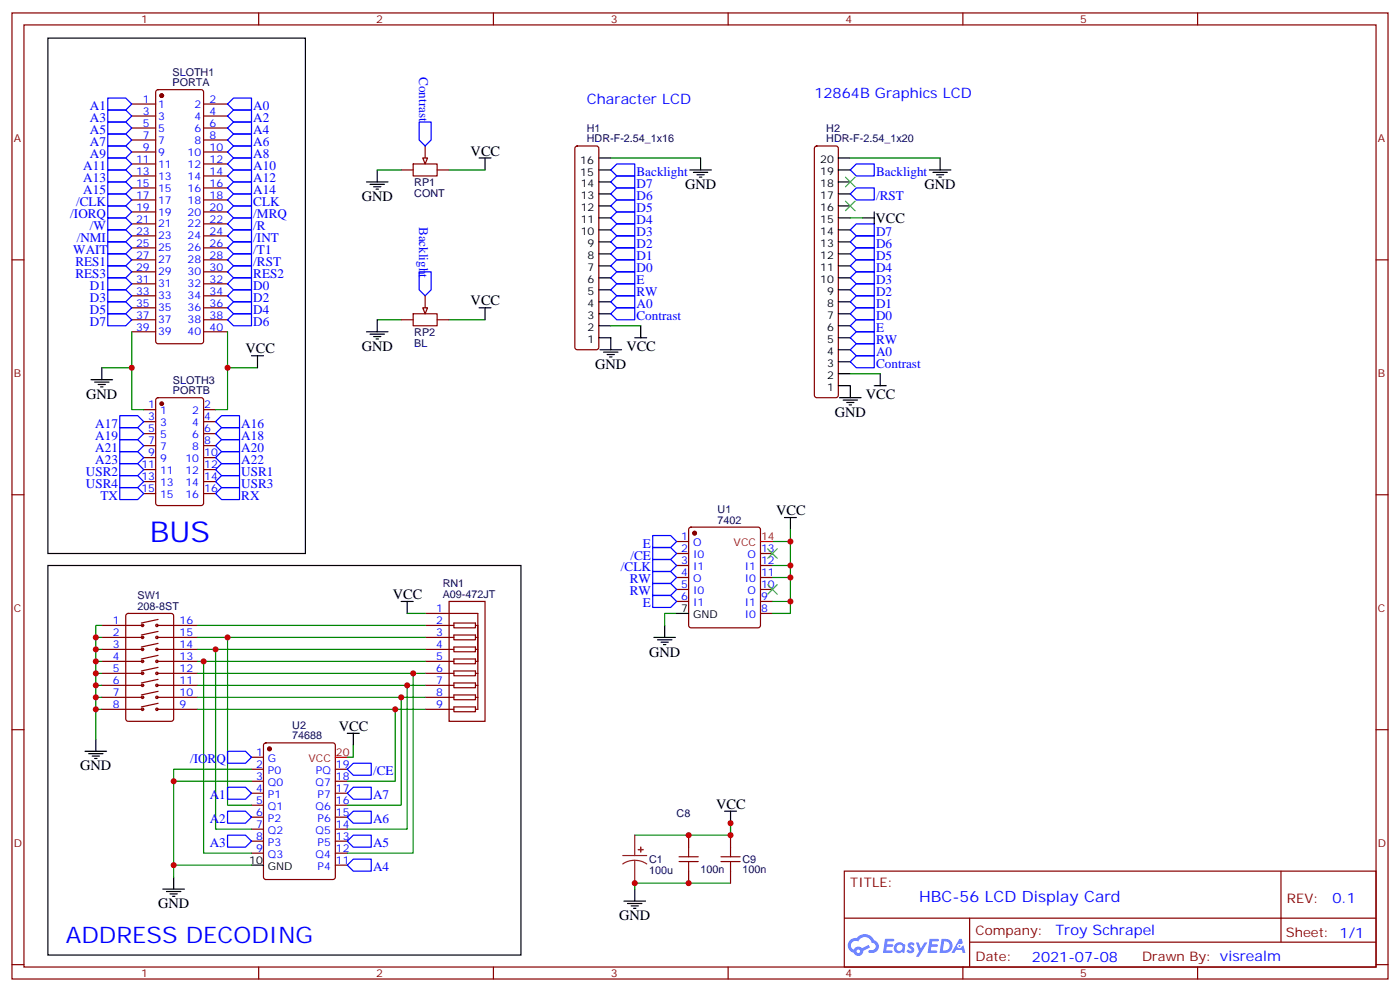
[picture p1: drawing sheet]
<svg xmlns="http://www.w3.org/2000/svg" width="412mm" height="292mm" viewBox="0 0 412 292" stroke-linecap="round" stroke-linejoin="round" font-family="sans-serif">
<g fill="none" stroke="#870000" stroke-width=".35">
<path d="M3.5 3.8h405.4v284.3h-405.4zM7.1 7.3h398.2v277.3h-398.2zM76.2 3.8v3.5M145.3 3.8v3.5M214.5 3.8v3.5M283.6 3.8v3.5M352.8 3.8v3.5M3.5 76.5h3.6M405.3 76.5h3.6M3.5 145.6h3.6M405.3 145.6h3.6M3.5 214.8h3.6"/>
<path d="M405.3 214.8h3.6M248.7 256.4h156.6v28.2h-156.6zM377.3 256.4v20.9M248.7 270.2h156.5M285.6 277.3h119.6M285.6 270.2v14.2M3.5 283.9h3.6M76.2 284.6v3.5M145.3 284.6v3.5M214.5 284.6v3.5M283.6 284.6v3.5M352.8 284.6v3.5"/>
<path d="M405.3 283.9h3.6"/>
</g>
<g fill="#5487ff">
<path d="M267.7 277.6a1.22 1.22 0 0 1 1.7 .2l-.4 .6a.47 .47 0 0 0-.3-.4 .47 .47 0 0 0-.5 .2l.1 .2a1.14 1.14 0 0 1 .8 1.8 1.14 1.14 0 0 1-1.9 0l-.2-.2 .5-.6 .7 .5a.29 .29 0 0 0 .3-.3 .29 .29 0 0 0-.2-.3 1.04 1.04 0 0 1-.6-1.7z"/>
<path d="M260.7 276.3h2.4l.3 .2-.2 .5-1.8 .1-.1 .8h1.5l.3 .4-.3 .4h-1.6l-.2 1.1h1.7l.2 .3-.2 .3-2.6 .1z"/>
<path d="M273.8 276.3h2.4l.3 .2-.1 .5-1.8 .1-.2 .8h1.6l.3 .4-.4 .4h-1.6l-.1 1.1h1.7l.2 .3-.2 .3-2.6 .1z"/>
<path d="M282.6 276.3h.7l.3 1.3-.6 .3a.69 .69 0 0 0-1 .3 .69 .69 0 0 0 .4 .9 .69 .69 0 0 0 .9-.6l.5-.2 .6 2.2h-.8l-.2-.9h-1.8l-.5 .9h-.8z"/>
<path d="M269.8 277.4h.8l.6 1.8 1.1-1.8h.9l-2.6 4.2h-.8l.9-1.5z"/>
<path d="M277.4 276.3l-.6 4.2h1.3a2.11 2.11 0 0 0 2.5-2.1 2.11 2.11 0 0 0-2.5-2.1zM278.1 277.1a1.39 1.39 0 0 1 1.7 1.4 1.39 1.39 0 0 1-1.8 1.3h-.3z"/>
<path d="M263.7 277.9a1.54 1.54 0 0 0-.1 2.2 1.54 1.54 0 0 0 2.2 .1l.6 .3 .3-2.3-.2-.3h-.4a1.49 1.49 0 0 0-2.4 0zM264 278.9a.94 .94 0 0 1 1.8 0 .94 .94 0 0 1-1.8 0z"/>
<path d="M250.4 276.7a2.18 2.18 0 0 0 1.1 3.7 1.44 1.44 0 0 0 1.6 .9 1.44 1.44 0 0 0 1.2-1.4l2-1.1-.5-.7-1.9 1a1.47 1.47 0 0 0-2.4 .4 1.39 1.39 0 0 1-.7-1.9 1.39 1.39 0 0 1 2-.5 2.12 2.12 0 0 1 2.2-1.3 2.12 2.12 0 0 1 1.9 1.7 1.14 1.14 0 0 1 1.1 1.4 1.14 1.14 0 0 1-1.7 .7 .43 .43 0 0 0-.5 .4 .43 .43 0 0 0 .4 .5 1.98 1.98 0 0 0 2.5-1.2 1.98 1.98 0 0 0-1.2-2.6 3.1 3.1 0 0 0-5.3-.6l-.9 .1zM252.3 280a.55 .55 0 0 1 1.1 0 .55 .55 0 0 1-1.1 0z"/>
<circle cx="282.6" cy="278.4" r=".26"/>
</g>
<g fill="none" stroke="#000" stroke-width=".35">
<path d="M14.1 11.2h75.9v151.7h-75.9zM176.4 57.1h3.5M176.4 53.6h3.5M176.4 50h3.5M176.4 46.5h3.5M246.9 57.1h3.6M246.9 53.6h3.6M246.9 50h3.6M246.9 46.5h3.6M176.4 78.2h3.5M176.4 74.7h3.5M176.4 71.2h3.5"/>
<path d="M176.4 67.7h3.5M176.4 64.1h3.5M176.4 60.6h3.5M246.9 78.2h3.6M246.9 74.7h3.6M246.9 71.2h3.6M246.9 67.7h3.6M246.9 64.1h3.6M246.9 60.6h3.6M176.4 99.4h3.5v3.5M176.4 95.9h3.5M176.4 92.4h3.5"/>
<path d="M176.4 88.8h3.5M176.4 85.3h3.5M176.4 81.8h3.5M187 99.4h3.5M188.7 95.9v3.5M246.9 99.4h3.6M246.9 95.9h3.6M246.9 92.4h3.6M246.9 88.8h3.6M246.9 85.3h3.6M246.9 81.8h3.6M26.8 111.8h6.4"/>
<path d="M27.9 112.5h4.2M28.9 113.2h2.1M29.6 113.9h.7M30 108.2v3.6M74.1 104.7h3.5M75.8 104.7v3.5M176.7 102.9h6.4M177.8 103.6h4.2M178.9 104.4h2.1M179.6 105.1h.7M246.9 113.5h3.6v3.6M246.9 110h3.6"/>
<path d="M246.9 106.5h3.6M246.9 102.9h3.6M247.3 117.1h6.3M248.4 117.8h4.2M249.4 118.5h2.1M250.1 119.2h.7M257.5 113.5h3.6M259.3 110v3.5M231.1 152.3h3.5M232.8 152.3v3.6M118.2 177h3.5M119.9 177v3.6"/>
<path d="M192.6 187.6h6.4M193.7 188.3h4.2M194.7 189h2.1M195.4 189.7h.7M195.8 184.1v3.5M199.3 180.6h3.5M28.2 217.6v3.5M102.3 215.8h3.5M104.1 215.8v3.6M25 221.1h6.4M26.1 221.8h4.2M27.2 222.5h2.1"/>
<path d="M27.9 223.2h.7M51.2 258.2v3.5M74.1 254.6h3.5M48 261.7h6.3M49 262.4h4.3M50.1 263.1h2.1M50.8 263.8h.7"/>
</g>
<g fill="#870000" stroke="#870000" stroke-width=".35">
<circle cx="47.6" cy="28.2" r=".53"/>
<circle cx="47.6" cy="118.8" r=".53"/>
<circle cx="79.4" cy="220.4" r=".53"/>
<circle cx="204.6" cy="156.9" r=".53"/>
</g>
<g fill="none" stroke="#870000" stroke-width=".35">
<path d="M38.8 30.6h7.1M38.8 34.1h7.1M38.8 37.7h7.1M46.1 26.6l.5-.2h12.7l.5 .2 .2 .5v73.4l-.3 .5-.4 .2h-12.7l-.5-.3-.2-.4v-73.4zM60 30.6h7M60 34.1h7M60 37.7h7M38.8 41.2h7.1M38.8 44.7h7.1M38.8 48.3h7.1M38.8 51.8h7.1M38.8 55.3h7.1"/>
<path d="M38.8 58.8h7.1M60 41.2h7M60 44.7h7M60 48.3h7M60 51.8h7M60 55.3h7M60 58.8h7M118.2 50h3.5M121.7 48.3h7.1v3.5h-7.1zM125.2 43v3.5M128.8 50h3.5M169.6 43.2l.4-.2h5.7l.5 .2 .2 .5v58.5l-.2 .5-.5 .2h-5.7l-.5-.2-.2-.5v-58.5z"/>
<path d="M240.1 43.2l.5-.2h5.6l.5 .2 .2 .5v72.6l-.2 .5-.5 .3h-5.6l-.5-.3-.2-.5v-72.6zM38.8 62.4h7.1M38.8 65.9h7.1M38.8 69.4h7.1M38.8 73h7.1M38.8 76.5h7.1M60 62.4h7M60 65.9h7M60 69.4h7M60 73h7M60 76.5h7M38.8 80h7.1"/>
<path d="M38.8 83.5h7.1M38.8 87.1h7.1M38.8 90.6h7.1M38.8 94.1h7.1M38.8 97.6h7.1M60 80h7M60 83.5h7M60 87.1h7M60 90.6h7M60 94.1h7M60 97.6h7M46.1 117.3l.5-.2h12.7l.6 .4 .1 30.6-.5 .6-12.9 .1-.7-.5v-30.5z"/>
<path d="M42.3 120.6h3.6M42.3 124.1h3.6M42.3 127.6h3.6M42.3 138.2h3.6M42.3 131.2h3.6M42.3 134.7h3.6M60 120.6h3.5M60 124.1h3.5M60 127.6h3.5M60 138.2h3.5M60 131.2h3.5M60 134.7h3.5"/>
<path d="M42.3 145.3h3.6M42.3 141.7h3.6M60 145.3h3.5M60 141.7h3.5M199.3 159.4h3.5M203.1 155.4l.5-.2h19.7l.5 .2 .2 .5v28.2l-.2 .5-.5 .2h-19.7l-.5-.2-.3-.5v-28.2zM132.3 177h10.6v35.3h-10.6zM199.3 162.9h3.5M199.3 166.4h3.5M199.3 170h3.5M199.3 173.5h3.5M199.3 177h3.5"/>
<path d="M224 162.9h3.5M224 166.4h3.5M224 170h3.5M224 173.5h3.5M224 177h3.5M30 198.2h12M30 184.1h12M30 187.6h12M30 191.1h12M30 194.7h12M37.3 180.8l.4-.2h12.7l.7 .4 .1 30.6-.5 .6-13 .1-.6-.5-.1-30.5zM46.2 198.2h12"/>
<path d="M46.2 184.1h12M46.2 187.6h12M46.2 191.1h12M46.2 194.7h12M46.6 200l-5 1M46.6 196.4l-5 1.1M46.6 182.3l-5 1.1M46.6 185.8l-5 1.1M46.6 189.4l-5 1M46.6 192.9l-5 1.1M125.2 198.2h8.5M125.2 180.6h15.6v28.2h-.7"/>
<path d="M125.2 184.1h8.5M125.2 187.6h8.5M125.2 191.1h8.5M125.2 194.7h8.5M133.7 183.4h6.4v1.4h-6.4zM133.7 186.9h6.4v1.4h-6.4zM133.7 190.4h6.4v1.4h-6.4zM133.7 194h6.4v1.4h-6.4zM133.7 197.5h6.4v1.4h-6.4zM140.1 198.2h.7M140.1 184.1h.7M140.1 187.6h.7"/>
<path d="M140.1 191.1h.7M140.1 194.7h.7M224 180.6h3.5M30 201.7h12M30 205.2h12M30 208.8h12M46.2 201.7h12M46.2 205.2h12M46.2 208.8h12M46.6 207l-5 1.1M46.6 203.5l-5 1M77.8 218.9l.5-.2h19.8l.6 .4 .1 39.1-.5 .6-20 .1-.6-.5-.1-39z"/>
<path d="M125.2 201.7h8.5M125.2 205.2h8.5M125.2 208.8h8.5M133.7 201h6.4v1.4h-6.4zM133.7 204.5h6.4v1.5h-6.4zM133.7 208.1h6.4v1.4h-6.4zM140.1 201.7h.7M140.1 205.2h.7M74.1 222.9h3.5M74.1 226.4h3.5M74.1 229.9h3.5M74.1 233.5h3.5"/>
<path d="M74.1 237h3.5M98.8 226.4h3.5M98.8 229.9h3.5M98.8 233.5h3.5M98.8 237h3.5M74.1 240.5h3.5M74.1 244.1h3.5M74.1 247.6h3.5M74.1 251.1h3.5M98.8 240.5h3.5M98.8 244.1h3.5M98.8 247.6h3.5"/>
<path d="M98.8 251.1h3.5M98.8 254.6h3.5"/>
<circle cx="42" cy="187.6" r=".35"/>
<circle cx="42" cy="191.1" r=".35"/>
<circle cx="42" cy="198.2" r=".35"/>
<circle cx="42" cy="194.7" r=".35"/>
<circle cx="42" cy="184.1" r=".35"/>
<circle cx="46.2" cy="187.6" r=".35"/>
<circle cx="46.2" cy="191.1" r=".35"/>
<circle cx="46.2" cy="198.2" r=".35"/>
<circle cx="46.2" cy="194.7" r=".35"/>
<circle cx="46.2" cy="184.1" r=".35"/>
<circle cx="42" cy="208.8" r=".35"/>
<circle cx="42" cy="201.7" r=".35"/>
<circle cx="42" cy="205.2" r=".35"/>
<circle cx="46.2" cy="205.2" r=".35"/>
<circle cx="46.2" cy="208.8" r=".35"/>
<circle cx="46.2" cy="201.7" r=".35"/>
</g>
<g fill="none" stroke="#00f" stroke-width=".35">
<path d="M31.7 28.9h5.3l1.8 1.7-1.8 1.8h-5.3zM31.7 32.4h5.3l1.8 1.7-1.8 1.8h-5.3zM31.7 35.9h5.3l1.8 1.8-1.8 1.7h-5.3zM31.7 39.4h5.3l1.8 1.8-1.8 1.8h-5.3zM67 30.6l1.8-1.7h5.3v3.5h-5.3zM67 34.1l1.8-1.7h5.3v3.5h-5.3zM68.8 35.9h5.3v3.5h-5.3l-1.8-1.7zM68.8 39.4h5.3v3.6h-5.3l-1.8-1.8zM31.7 43h5.3l1.8 1.7-1.8 1.8h-5.3zM31.7 46.5h5.3l1.8 1.8-1.8 1.7h-5.3zM31.7 50h5.3l1.8 1.8-1.8 1.8h-5.3zM31.7 53.6h5.3l1.8 1.7-1.8 1.8h-5.3z"/>
<path d="M31.7 57.1h5.3l1.8 1.7-1.8 1.8h-5.3zM68.8 43h5.3v3.5h-5.3l-1.8-1.8zM68.8 46.5h5.3v3.5h-5.3l-1.8-1.7zM68.8 50h5.3v3.6h-5.3l-1.8-1.8zM68.8 53.6h5.3v3.5h-5.3l-1.8-1.8zM68.8 57.1h5.3v3.5h-5.3l-1.8-1.8zM31.7 60.6h5.3l1.8 1.8-1.8 1.7h-5.3zM31.7 64.1h5.3l1.8 1.8-1.8 1.8h-5.3zM31.7 67.7h5.3l1.8 1.7-1.8 1.8h-5.3zM31.7 71.2h5.3l1.8 1.8-1.8 1.7h-5.3zM31.7 74.7h5.3l1.8 1.8-1.8 1.7h-5.3zM31.7 78.2h5.3l1.8 1.8-1.8 1.8h-5.3z"/>
<path d="M68.8 60.6h5.3v3.5h-5.3l-1.8-1.7zM68.8 64.1h5.3v3.6h-5.3l-1.8-1.8zM68.8 67.7h5.3v3.5h-5.3l-1.8-1.8zM68.8 71.2h5.3v3.5h-5.3l-1.8-1.7zM68.8 74.7h5.3v3.5h-5.3l-1.8-1.7zM68.8 78.2h5.3v3.6h-5.3l-1.8-1.8zM31.7 81.8h5.3l1.8 1.7-1.8 1.8h-5.3zM31.7 85.3h5.3l1.8 1.8-1.8 1.7h-5.3zM31.7 88.8h5.3l1.8 1.8-1.8 1.8h-5.3zM31.7 92.4h5.3l1.8 1.7-1.8 1.8h-5.3zM68.8 81.8h5.3v3.5h-5.3l-1.8-1.8zM68.8 85.3h5.3v3.5h-5.3l-1.8-1.7z"/>
<path d="M68.8 88.8h5.3v3.6h-5.3l-1.8-1.8zM68.8 92.4h5.3v3.5h-5.3l-1.8-1.8zM35.3 122.3h5.3l1.7 1.8-1.7 1.8h-5.3zM35.3 125.9h5.3l1.7 1.7-1.7 1.8h-5.3zM35.3 129.4h5.3l1.7 1.8-1.7 1.7h-5.3zM35.3 132.9h5.3l1.7 1.8-1.7 1.8h-5.3zM35.3 136.5h5.3l1.7 1.7-1.7 1.8h-5.3zM35.3 140h5.3l1.7 1.7-1.7 1.8h-5.3zM65.3 122.3h5.3v3.6h-5.3l-1.8-1.8zM65.3 125.9h5.3v3.5h-5.3l-1.8-1.8zM65.3 129.4h5.3v3.5h-5.3l-1.8-1.7zM65.3 132.9h5.3v3.6h-5.3l-1.8-1.8z"/>
<path d="M65.3 136.5h5.3v3.5h-5.3l-1.8-1.8zM65.3 140h5.3v3.5h-5.3l-1.8-1.8zM35.3 143.5h5.3l1.7 1.8-1.7 1.7h-5.3zM65.3 143.5h5.3v3.5h-5.3l-1.8-1.7zM67 231.7h5.3l1.8 1.8-1.8 1.7h-5.3zM67 238.8h5.3l1.8 1.7-1.8 1.8h-5.3zM67 221.1h5.3l1.8 1.8-1.8 1.7h-5.3zM104.1 238.8h5.3v3.5h-5.3l-1.8-1.8zM104.1 231.7h5.3v3.5h-5.3l-1.8-1.7zM67 245.8h5.3l1.8 1.8-1.8 1.7h-5.3zM104.1 252.9h5.3v3.5h-5.3l-1.8-1.8zM104.1 245.8h5.3v3.5h-5.3l-1.8-1.7z"/>
</g>
<g fill="none" stroke="#008700" stroke-width=".35">
<path d="M38.8 97.6v10.6h-8.8M67 97.6v10.6h8.8M179.9 95.9h8.8M38.8 108.2v12.4h3.5M67 108.2v12.4h-3.5M250.5 110h8.8M232.8 155.9v3.5h-5.3M28.2 187.6h1.8M28.2 191.1h1.8M28.2 194.7h1.8M28.2 198.2h1.8M30 184.1h-1.8v33.5"/>
<path d="M58.2 187.6h67M58.2 191.1h67M58.2 194.7h67M58.2 198.2h67M58.2 184.1h67M60 194.7v56.4h14.1M63.5 191.1v53h10.6M67 187.6v49.4h7.1M119.9 180.6h5.3M121.7 198.2v52.9h-19.4M199.3 180.6h-3.5v3.5M28.2 201.7h1.8"/>
<path d="M28.2 205.2h1.8M28.2 208.8h1.8M58.2 201.7h67M58.2 205.2h67M58.2 208.8h67M104.1 219.4v3.5h-1.8M116.4 208.8v21.1h-14.1M118.2 205.2v31.8h-15.9M119.9 201.7v42.4h-17.6M51.2 229.9h22.9M74.1 226.4h-22.9v28.2M74.1 254.6h-22.9v3.6"/>
</g>
<path d="M224 159.4h3.5M98.8 222.9h3.5" fill="none" stroke="#f00" stroke-width=".35"/>
<path d="M124.5 46.5h1.4l-.7 1.8z" fill="#f0f0f0" stroke="#870000" stroke-width=".35"/>
<g fill="none" stroke="#000" stroke-width=".35">
<path d="M107.9 53.6h6.4M109 54.3h4.2M110.1 55h2.1M110.8 55.7h.7M111.1 50v3.6M141.1 46.5h3.5M142.9 46.5v3.5M107.9 97.6h6.4M109 98.4h4.2M110.1 99.1h2.1M110.8 99.8h.7M111.1 94.1v3.5"/>
<path d="M141.1 90.6h3.5M142.9 90.6v3.5"/>
</g>
<path d="M111.1 50h7.1M132.3 50h10.6M111.1 94.1h7.1M132.3 94.1h10.6" fill="none" stroke="#008700" stroke-width=".35"/>
<g fill="none" stroke="#00f" stroke-width=".35">
<path d="M123.5 35.9h3.5v5.3l-1.8 1.8-1.7-1.8zM252.2 76.5h5.3v3.5h-5.3l-1.7-1.8zM252.2 73h5.3v3.5h-5.3l-1.7-1.8zM252.2 69.4h5.3v3.6h-5.3l-1.7-1.8zM252.2 65.9h5.3v3.5h-5.3l-1.7-1.7zM123.5 80h3.5v5.3l-1.8 1.8-1.7-1.8zM181.7 90.6h5.3v3.5h-5.3l-1.8-1.7zM252.2 97.6h5.3v3.6h-5.3l-1.7-1.8zM252.2 94.1h5.3v3.5h-5.3l-1.7-1.7zM252.2 90.6h5.3v3.5h-5.3l-1.7-1.7zM252.2 87.1h5.3v3.5h-5.3l-1.7-1.8zM252.2 83.5h5.3v3.6h-5.3l-1.7-1.8z"/>
<path d="M252.2 80h5.3v3.5h-5.3l-1.7-1.7zM252.2 104.7h5.3v3.5h-5.3l-1.7-1.7zM252.2 101.2h5.3v3.5h-5.3l-1.7-1.8z"/>
</g>
<path d="M118.2 94.1h3.5M121.7 92.4h7.1v3.5h-7.1zM125.2 87.1v3.5M128.8 94.1h3.5" fill="none" stroke="#870000" stroke-width=".35"/>
<path d="M124.5 90.6h1.4l-.7 1.8z" fill="#f0f0f0" stroke="#870000" stroke-width=".35"/>
<g fill="none" stroke="#00f" stroke-width=".35">
<path d="M181.7 51.8h5.3v3.5h-5.3l-1.8-1.7zM181.7 55.3h5.3v3.5h-5.3l-1.8-1.7zM181.7 58.8h5.3v3.6h-5.3l-1.8-1.8zM181.7 48.3h5.3v3.5h-5.3l-1.8-1.8zM252.2 48.3h5.3v3.5h-5.3l-1.7-1.8zM252.2 55.3h5.3v3.5h-5.3l-1.7-1.7zM181.7 62.4h5.3v3.5h-5.3l-1.8-1.8zM181.7 65.9h5.3v3.5h-5.3l-1.8-1.7zM181.7 69.4h5.3v3.6h-5.3l-1.8-1.8zM181.7 73h5.3v3.5h-5.3l-1.8-1.8zM181.7 76.5h5.3v3.5h-5.3l-1.8-1.8zM181.7 80h5.3v3.5h-5.3l-1.8-1.7z"/>
<path d="M181.7 83.5h5.3v3.6h-5.3l-1.8-1.8zM181.7 87.1h5.3v3.5h-5.3l-1.8-1.8zM192.3 157.6h5.3l1.7 1.8-1.7 1.7h-5.3zM192.3 164.7h5.3l1.7 1.7-1.7 1.8h-5.3zM192.3 175.3h5.3l1.7 1.7-1.7 1.8h-5.3zM192.3 171.7h5.3l1.7 1.8-1.7 1.8h-5.3zM192.3 168.2h5.3l1.7 1.8-1.7 1.7h-5.3zM192.3 161.1h5.3l1.7 1.8-1.7 1.8h-5.3zM104.1 224.6h5.3v3.6h-5.3l-1.8-1.8z"/>
</g>
<g fill="none" stroke="#000" stroke-width=".35">
<path d="M203.2 50h6.3M204.3 50.7h4.2M205.3 51.4h2.1M206 52.1h.7M206.4 46.5v3.5M273.8 50h6.3M274.8 50.7h4.2M275.9 51.4h2.1M276.6 52.1h.7M276.9 46.5v3.5M254 64.1h3.5M257.5 62.4v3.5"/>
<path d="M14.1 166.4h139.4v114.7h-139.4zM213.4 238.8h3.6M215.2 238.8v3.5M183.8 265.2h6.3M184.9 265.9h4.2M185.9 266.6h2.1M186.6 267.3h.7M187 261.7v3.5"/>
</g>
<path d="M179.9 46.5h26.5M250.5 46.5h26.4M250.5 64.1h3.5M232.8 159.4v7h-5.3M232.8 166.4v3.6h-5.3M232.8 170v7h-5.3M232.8 177v3.6h-5.3M187 245.8h28.2v-3.5v3.5M215.2 259.9h-28.2v1.8" fill="none" stroke="#008700" stroke-width=".35"/>
<path d="M249.1 52.1l2.8 2.9M249.1 59.2l2.8 2.8M251.9 52.1l-2.8 2.9M251.9 59.2l-2.8 2.8M226.1 172.1l2.9 2.8M226.1 161.5l2.9 2.8M229 172.1l-2.9 2.8M229 161.5l-2.9 2.8" fill="none" stroke="#3c3" stroke-width=".35"/>
<path d="M200 253.6h5.7M200 252.2h5.7M202.8 249.3v2.9M202.8 253.6v2.8M212.4 253.6h5.6M212.4 252.2h5.6M215.2 249.3v2.9M215.2 253.6v2.8" fill="none" stroke="#a10000" stroke-width=".35"/>
<path d="M202.8 245.8v3.5M202.8 256.4v3.5M215.2 245.8v3.5M215.2 256.4v3.5" fill="none" stroke="#870000" stroke-width=".35"/>
<path d="M183.4 251.8h7.1M187 253.2l-1.9 .3-1.7 .8M187 253.2l1.8 .3 1.7 .8M187 245.8v6M187 253.2v6.7" fill="none" stroke="#8c2424" stroke-width=".35"/>
<g fill="#8c2424" stroke="#8c2424" stroke-width=".35">
<path d="M188 250l1.4 .1z"/>
<path d="M188.7 249.3v1.5z"/>
</g>
<g fill="#c00">
<circle cx="67" cy="108.2" r=".88"/>
<circle cx="38.8" cy="108.2" r=".88"/>
<circle cx="51.2" cy="254.6" r=".88"/>
<circle cx="51.2" cy="229.9" r=".88"/>
<circle cx="232.8" cy="159.4" r=".88"/>
<circle cx="232.8" cy="166.4" r=".88"/>
<circle cx="232.8" cy="170" r=".88"/>
<circle cx="232.8" cy="177" r=".88"/>
<circle cx="116.4" cy="208.8" r=".88"/>
<circle cx="60" cy="194.7" r=".88"/>
<circle cx="63.5" cy="191.1" r=".88"/>
<circle cx="67" cy="187.6" r=".88"/>
<circle cx="28.2" cy="208.8" r=".88"/>
<circle cx="28.2" cy="205.2" r=".88"/>
<circle cx="28.2" cy="201.7" r=".88"/>
<circle cx="28.2" cy="198.2" r=".88"/>
<circle cx="28.2" cy="194.7" r=".88"/>
<circle cx="28.2" cy="191.1" r=".88"/>
<circle cx="28.2" cy="187.6" r=".88"/>
<circle cx="119.9" cy="201.7" r=".88"/>
<circle cx="118.2" cy="205.2" r=".88"/>
<circle cx="121.7" cy="198.2" r=".88"/>
<circle cx="215.2" cy="245.8" r=".88"/>
<circle cx="202.8" cy="259.9" r=".88"/>
<circle cx="202.8" cy="245.8" r=".88"/>
<circle cx="187" cy="259.9" r=".88"/>
<circle cx="215.2" cy="242.3" r=".88"/>
</g>
<text font-size="8.5" fill="#00f" x="44.1" y="159.4">BUS</text>
<text font-size="6.7" fill="#00f" x="19.4" y="277.6">ADDRESS DECODING</text>
<text font-size="4.6" fill="#00f" x="270.8" y="265.4">HBC-56 LCD Display Card</text>
<g font-size="4.2" fill="#00f">
<text x="239.9" y="28.9">12864B Graphics LCD</text>
<text x="172.9" y="30.6">Character LCD</text>
<text x="392.5" y="265.7">0.1</text>
<text x="310.9" y="275.2">Troy Schrapel</text>
<text x="304" y="283">2021-07-08</text>
</g>
<g font-size="4.2">
<text x="138.6" y="45.8">VCC</text>
<text x="106.5" y="59.2">GND</text>
<text x="201.8" y="55.7">GND</text>
<text x="272.3" y="55.7">GND</text>
<text x="257.9" y="65.5">VCC</text>
<text x="138.6" y="89.9">VCC</text>
<text x="72.3" y="104">VCC</text>
<text x="106.5" y="103.3">GND</text>
<text x="184.5" y="103.3">VCC</text>
<text x="175.3" y="108.6">GND</text>
<text x="25.4" y="117.4">GND</text>
<text x="255.1" y="117.4">VCC</text>
<text x="245.9" y="122.7">GND</text>
<text x="228.6" y="151.6">VCC</text>
<text x="115.7" y="176.3">VCC</text>
<text x="191.2" y="193.3">GND</text>
<text x="99.8" y="215.1">VCC</text>
<text x="23.6" y="226.8">GND</text>
<text x="211" y="238.1">VCC</text>
<text x="46.6" y="267.3">GND</text>
<text x="182.4" y="270.9">GND</text>
</g>
<g font-size="3.9" fill="#00f">
<text x="123.5" y="22.6" transform="rotate(90 123.5 22.6)">Contrast</text>
<text x="26.5" y="32.4">A1</text>
<text x="26.5" y="35.9">A3</text>
<text x="74.6" y="32.4">A0</text>
<text x="74.6" y="35.9">A2</text>
<text x="26.5" y="39.4">A5</text>
<text x="74.6" y="39.4">A4</text>
<text x="26.5" y="43">A7</text>
<text x="26.5" y="46.5">A9</text>
<text x="74.6" y="43">A6</text>
<text x="74.6" y="46.5">A8</text>
<text x="24.5" y="50">A11</text>
<text x="24.5" y="53.6">A13</text>
<text x="74.6" y="50">A10</text>
<text x="74.6" y="53.6">A12</text>
<text x="187.5" y="51.8">Backlight</text>
<text x="258.1" y="51.8">Backlight</text>
<text x="24.5" y="57.1">A15</text>
<text x="74.6" y="57.1">A14</text>
<text x="187.5" y="55.3">D7</text>
<text x="187.5" y="58.8">D6</text>
<text x="258.1" y="58.8">/RST</text>
<text x="20.7" y="64.1">/IORQ</text>
<text x="22.4" y="60.6">/CLK</text>
<text x="74.6" y="60.6">CLK</text>
<text x="74.6" y="64.1">/MRQ</text>
<text x="187.5" y="62.4">D5</text>
<text x="187.5" y="65.9">D4</text>
<text x="22.6" y="71.2">/NMI</text>
<text x="26.5" y="67.7">/W</text>
<text x="74.6" y="67.7">/R</text>
<text x="74.6" y="71.2">/INT</text>
<text x="123.5" y="66.7" transform="rotate(90 123.5 66.7)">Backlight</text>
<text x="187.5" y="69.4">D3</text>
<text x="258.1" y="69.4">D7</text>
<text x="21.6" y="74.7">WAIT</text>
<text x="74.6" y="74.7">/T1</text>
<text x="187.5" y="73">D2</text>
<text x="187.5" y="76.5">D1</text>
<text x="258.1" y="76.5">D5</text>
<text x="258.1" y="73">D6</text>
<text x="22.2" y="78.2">RES1</text>
<text x="22.2" y="81.8">RES3</text>
<text x="74.6" y="78.2">/RST</text>
<text x="74.6" y="81.8">RES2</text>
<text x="187.5" y="80">D0</text>
<text x="187.5" y="83.5">E</text>
<text x="258.1" y="83.5">D3</text>
<text x="258.1" y="80">D4</text>
<text x="26.5" y="85.3">D1</text>
<text x="26.5" y="88.8">D3</text>
<text x="74.6" y="85.3">D0</text>
<text x="74.6" y="88.8">D2</text>
<text x="187.5" y="87.1">RW</text>
<text x="258.1" y="87.1">D2</text>
<text x="26.5" y="92.4">D5</text>
<text x="26.5" y="95.9">D7</text>
<text x="74.6" y="92.4">D4</text>
<text x="74.6" y="95.9">D6</text>
<text x="187.5" y="94.1">Contrast</text>
<text x="187.5" y="90.6">A0</text>
<text x="258.1" y="94.1">D0</text>
<text x="258.1" y="90.6">D1</text>
<text x="258.1" y="101.2">RW</text>
<text x="258.1" y="97.6">E</text>
<text x="258.1" y="104.7">A0</text>
<text x="258.1" y="108.2">Contrast</text>
<text x="28.1" y="125.9">A17</text>
<text x="71.1" y="125.9">A16</text>
<text x="28.1" y="129.4">A19</text>
<text x="71.1" y="129.4">A18</text>
<text x="28.1" y="132.9">A21</text>
<text x="28.1" y="136.5">A23</text>
<text x="71.1" y="132.9">A20</text>
<text x="71.1" y="136.5">A22</text>
<text x="25.3" y="140">USR2</text>
<text x="25.3" y="143.5">USR4</text>
<text x="71.1" y="140">USR1</text>
<text x="71.1" y="143.5">USR3</text>
<text x="29.6" y="147">TX</text>
<text x="71.1" y="147">RX</text>
<text x="189.4" y="161.1">E</text>
<text x="185.7" y="164.7">/CE</text>
<text x="182.9" y="168.2">/CLK</text>
<text x="185.5" y="171.7">RW</text>
<text x="185.5" y="175.3">RW</text>
<text x="189.4" y="178.8">E</text>
<text x="56" y="224.6">/IORQ</text>
<text x="109.9" y="228.2">/CE</text>
<text x="61.8" y="235.2">A1</text>
<text x="109.9" y="235.2">A7</text>
<text x="61.8" y="242.3">A2</text>
<text x="109.9" y="242.3">A6</text>
<text x="61.8" y="249.3">A3</text>
<text x="109.9" y="249.3">A5</text>
<text x="109.9" y="256.4">A4</text>
</g>
<g font-size="3.9" fill="#800">
<text x="250.5" y="261">TITLE:</text>
<text x="379.1" y="265.7">REV:</text>
<text x="287.4" y="275.2">Company:</text>
<text x="378.7" y="275.8">Sheet: 1/1</text>
<text x="287.4" y="282.9">Date:</text>
<text x="336.4" y="282.9">Drawn By: visrealm</text>
</g>
<g font-size="3.2" fill="#800">
<text x="41.6" y="6.8">1</text>
<text x="110.8" y="6.8">2</text>
<text x="179.9" y="6.8">3</text>
<text x="249.1" y="6.8">4</text>
<text x="318.2" y="6.8">5</text>
<text x="4.1" y="41.9">A</text>
<text x="405.9" y="41.9">A</text>
<text x="4.1" y="111.1">B</text>
<text x="405.9" y="111.1">B</text>
<text x="4.1" y="180.2">C</text>
<text x="405.9" y="180.2">C</text>
<text x="4.1" y="249.3">D</text>
<text x="405.9" y="249.3">D</text>
<text x="41.6" y="287.6">1</text>
<text x="110.8" y="287.6">2</text>
<text x="179.9" y="287.6">3</text>
<text x="249.1" y="287.6">4</text>
<text x="318.2" y="287.6">5</text>
</g>
<g font-size="3.2" fill="#000080">
<text x="50.8" y="22.4">SLOTH1</text>
<text x="50.8" y="25.3">PORTA</text>
<text x="172.9" y="41.9">HDR-F-2.54_1x16</text>
<text x="172.9" y="39">H1</text>
<text x="243.4" y="41.9">HDR-F-2.54_1x20</text>
<text x="243.4" y="39">H2</text>
<text x="122" y="58">CONT</text>
<text x="122" y="54.8">RP1</text>
<text x="122" y="98.9">RP2</text>
<text x="122" y="102.1">BL</text>
<text x="50.9" y="112.9">SLOTH3</text>
<text x="50.9" y="115.9">PORTB</text>
<text x="211.4" y="154.1">7402</text>
<text x="211.4" y="150.9">U1</text>
<text x="130.4" y="172.8">RN1</text>
<text x="40.5" y="179.5">208-8ST</text>
<text x="40.5" y="176.3">SW1</text>
<text x="130.4" y="176">A09-472JT</text>
<text x="86.1" y="214.4">U2</text>
<text x="86.1" y="217.6">74688</text>
<text x="199.3" y="240.5">C8</text>
<text x="191.2" y="257.2">100u</text>
<text x="191.2" y="254">C1</text>
<text x="206.4" y="257">100n</text>
<text x="218.7" y="257">100n</text>
<text x="218.7" y="254">C9</text>
</g>
<g font-size="3.2" fill="#00f">
<text x="42.1" y="30.3">1</text>
<text x="42.1" y="33.8">3</text>
<text x="46.6" y="31.7">1</text>
<text x="46.6" y="35.2">3</text>
<text x="57.2" y="31.7">2</text>
<text x="57.2" y="35.2">4</text>
<text x="61.7" y="30.3">2</text>
<text x="61.7" y="33.8">4</text>
<text x="42.1" y="37.3">5</text>
<text x="42.1" y="40.9">7</text>
<text x="46.6" y="38.7">5</text>
<text x="57.2" y="38.7">6</text>
<text x="61.7" y="37.3">6</text>
<text x="61.7" y="40.9">8</text>
<text x="40.1" y="47.9">11</text>
<text x="42.1" y="44.4">9</text>
<text x="46.6" y="42.3">7</text>
<text x="46.6" y="45.8">9</text>
<text x="55.2" y="45.8">10</text>
<text x="57.2" y="42.3">8</text>
<text x="61.7" y="44.4">10</text>
<text x="61.7" y="47.9">12</text>
<text x="40.1" y="51.4">13</text>
<text x="46.6" y="49.3">11</text>
<text x="46.6" y="52.8">13</text>
<text x="55.2" y="49.3">12</text>
<text x="55.2" y="52.8">14</text>
<text x="61.7" y="51.4">14</text>
<text x="40.1" y="55">15</text>
<text x="40.1" y="58.5">17</text>
<text x="46.6" y="56.4">15</text>
<text x="46.6" y="59.9">17</text>
<text x="55.2" y="56.4">16</text>
<text x="55.2" y="59.9">18</text>
<text x="61.7" y="55">16</text>
<text x="61.7" y="58.5">18</text>
<text x="40.1" y="62">19</text>
<text x="40.1" y="65.5">21</text>
<text x="46.6" y="63.4">19</text>
<text x="55.2" y="63.4">20</text>
<text x="61.7" y="62">20</text>
<text x="61.7" y="65.5">22</text>
<text x="40.1" y="69.1">23</text>
<text x="46.6" y="67">21</text>
<text x="46.6" y="70.5">23</text>
<text x="55.2" y="67">22</text>
<text x="55.2" y="70.5">24</text>
<text x="61.7" y="69.1">24</text>
<text x="40.1" y="72.6">25</text>
<text x="40.1" y="76.1">27</text>
<text x="46.6" y="74">25</text>
<text x="46.6" y="77.5">27</text>
<text x="55.2" y="74">26</text>
<text x="55.2" y="77.5">28</text>
<text x="61.7" y="72.6">26</text>
<text x="61.7" y="76.1">28</text>
<text x="40.1" y="79.7">29</text>
<text x="40.1" y="83.2">31</text>
<text x="46.6" y="81.1">29</text>
<text x="55.2" y="81.1">30</text>
<text x="61.7" y="79.7">30</text>
<text x="61.7" y="83.2">32</text>
<text x="40.1" y="86.7">33</text>
<text x="46.6" y="84.6">31</text>
<text x="46.6" y="88.1">33</text>
<text x="55.2" y="84.6">32</text>
<text x="55.2" y="88.1">34</text>
<text x="61.7" y="86.7">34</text>
<text x="40.1" y="90.2">35</text>
<text x="40.1" y="93.8">37</text>
<text x="46.6" y="91.7">35</text>
<text x="46.6" y="95.2">37</text>
<text x="55.2" y="91.7">36</text>
<text x="55.2" y="95.2">38</text>
<text x="61.7" y="90.2">36</text>
<text x="61.7" y="93.8">38</text>
<text x="40.1" y="97.3">39</text>
<text x="46.6" y="98.7">39</text>
<text x="55.2" y="98.7">40</text>
<text x="61.7" y="97.3">40</text>
<text x="43.7" y="120.2">1</text>
<text x="43.7" y="123.8">3</text>
<text x="47.2" y="122">1</text>
<text x="47.2" y="125.5">3</text>
<text x="56.7" y="125.5">4</text>
<text x="56.7" y="122">2</text>
<text x="60.1" y="123.8">4</text>
<text x="60.1" y="120.2">2</text>
<text x="43.7" y="127.3">5</text>
<text x="43.7" y="130.8">7</text>
<text x="47.2" y="129">5</text>
<text x="56.7" y="129">6</text>
<text x="60.1" y="130.8">8</text>
<text x="60.1" y="127.3">6</text>
<text x="41.7" y="137.9">11</text>
<text x="43.7" y="134.3">9</text>
<text x="47.2" y="132.6">7</text>
<text x="47.2" y="136.1">9</text>
<text x="54.6" y="136.1">10</text>
<text x="56.7" y="132.6">8</text>
<text x="60.1" y="137.9">12</text>
<text x="60.1" y="134.3">10</text>
<text x="41.7" y="141.4">13</text>
<text x="47.2" y="139.6">11</text>
<text x="47.2" y="143.2">13</text>
<text x="54.6" y="143.2">14</text>
<text x="54.6" y="139.6">12</text>
<text x="60.1" y="141.4">14</text>
<text x="41.7" y="144.9">15</text>
<text x="47.2" y="146.7">15</text>
<text x="54.6" y="146.7">16</text>
<text x="60.1" y="144.9">16</text>
<text x="200.7" y="159">1</text>
<text x="204.2" y="160.8">O</text>
<text x="200.7" y="162.6">2</text>
<text x="200.7" y="166.1">3</text>
<text x="204.2" y="164.3">I0</text>
<text x="204.2" y="167.9">I1</text>
<text x="219.4" y="167.9">I1</text>
<text x="220.2" y="164.3">O</text>
<text x="224.2" y="166.1">12</text>
<text x="224.2" y="162.6">13</text>
<text x="200.7" y="169.6">4</text>
<text x="200.7" y="173.1">5</text>
<text x="204.2" y="171.4">O</text>
<text x="219.4" y="171.4">I0</text>
<text x="224.2" y="173.1">10</text>
<text x="224.2" y="169.6">11</text>
<text x="200.7" y="176.7">6</text>
<text x="204.2" y="174.9">I0</text>
<text x="204.2" y="178.4">I1</text>
<text x="219.4" y="178.4">I1</text>
<text x="220.2" y="174.9">O</text>
<text x="224.2" y="176.7">9</text>
<text x="33.3" y="183.7">1</text>
<text x="52.9" y="183.7">16</text>
<text x="128.5" y="180.2">1</text>
<text x="128.5" y="183.7">2</text>
<text x="219.4" y="182">I0</text>
<text x="224.2" y="180.2">8</text>
<text x="33.3" y="190.8">3</text>
<text x="33.3" y="187.3">2</text>
<text x="52.9" y="187.3">15</text>
<text x="52.9" y="190.8">14</text>
<text x="128.5" y="187.3">3</text>
<text x="128.5" y="190.8">4</text>
<text x="33.3" y="197.8">5</text>
<text x="33.3" y="194.3">4</text>
<text x="52.9" y="197.8">12</text>
<text x="52.9" y="194.3">13</text>
<text x="128.5" y="194.3">5</text>
<text x="128.5" y="197.8">6</text>
<text x="33.3" y="201.4">6</text>
<text x="52.9" y="201.4">11</text>
<text x="128.5" y="201.4">7</text>
<text x="33.3" y="208.4">8</text>
<text x="33.3" y="204.9">7</text>
<text x="52.9" y="204.9">10</text>
<text x="52.9" y="208.4">9</text>
<text x="128.5" y="204.9">8</text>
<text x="128.5" y="208.4">9</text>
<text x="75.4" y="222.5">1</text>
<text x="75.4" y="226.1">2</text>
<text x="78.9" y="224.3">G</text>
<text x="78.9" y="227.8">P0</text>
<text x="93.1" y="227.8">PQ</text>
<text x="99" y="226.1">19</text>
<text x="75.4" y="229.6">3</text>
<text x="75.4" y="233.1">4</text>
<text x="78.9" y="231.4">Q0</text>
<text x="93" y="231.4">Q7</text>
<text x="99" y="233.1">17</text>
<text x="99" y="229.6">18</text>
<text x="75.4" y="236.6">5</text>
<text x="78.9" y="234.9">P1</text>
<text x="78.9" y="238.4">Q1</text>
<text x="93" y="238.4">Q6</text>
<text x="93.5" y="234.9">P7</text>
<text x="99" y="236.6">16</text>
<text x="75.4" y="240.2">6</text>
<text x="75.4" y="243.7">7</text>
<text x="78.9" y="241.9">P2</text>
<text x="78.9" y="245.5">Q2</text>
<text x="93" y="245.5">Q5</text>
<text x="93.5" y="241.9">P6</text>
<text x="99" y="243.7">14</text>
<text x="99" y="240.2">15</text>
<text x="75.4" y="247.2">8</text>
<text x="75.4" y="250.8">9</text>
<text x="78.9" y="249">P3</text>
<text x="93.5" y="249">P5</text>
<text x="99" y="250.8">12</text>
<text x="99" y="247.2">13</text>
<text x="78.9" y="252.5">Q3</text>
<text x="93" y="252.5">Q4</text>
<text x="93.5" y="256">P4</text>
<text x="99" y="254.3">11</text>
</g>
<g font-size="3.2">
<text x="241.6" y="47.9">20</text>
<text x="170.9" y="51.8">15</text>
<text x="170.9" y="48.3">16</text>
<text x="241.6" y="51.4">19</text>
<text x="171.1" y="58.5">13</text>
<text x="171.1" y="55">14</text>
<text x="241.6" y="58.5">17</text>
<text x="241.6" y="55">18</text>
<text x="171.1" y="65.5">11</text>
<text x="171.1" y="62">12</text>
<text x="241.6" y="65.5">15</text>
<text x="241.6" y="62">16</text>
<text x="171.1" y="69.1">10</text>
<text x="241.6" y="69.1">14</text>
<text x="173.1" y="76.1">8</text>
<text x="173.1" y="72.6">9</text>
<text x="241.6" y="76.1">12</text>
<text x="241.6" y="72.6">13</text>
<text x="173.1" y="83.2">6</text>
<text x="173.1" y="79.7">7</text>
<text x="241.6" y="83.2">10</text>
<text x="241.6" y="79.7">11</text>
<text x="173.1" y="86.7">5</text>
<text x="243.6" y="86.7">9</text>
<text x="173.1" y="93.8">3</text>
<text x="173.1" y="90.2">4</text>
<text x="243.6" y="93.8">7</text>
<text x="243.6" y="90.2">8</text>
<text x="173.1" y="100.8">1</text>
<text x="173.1" y="97.3">2</text>
<text x="243.6" y="100.8">5</text>
<text x="243.6" y="97.3">6</text>
<text x="243.6" y="107.9">3</text>
<text x="243.6" y="104.4">4</text>
<text x="243.6" y="111.4">2</text>
<text x="243.6" y="114.9">1</text>
<text x="200.7" y="180.2">7</text>
<text x="204.2" y="182">GND</text>
<text x="73.4" y="254.3">10</text>
<text x="78.9" y="256">GND</text>
</g>
<g font-size="3.2" fill="#f00">
<text x="216.1" y="160.8">VCC</text>
<text x="224.2" y="159">14</text>
<text x="90.9" y="224.3">VCC</text>
<text x="99" y="222.5">20</text>
</g>
</svg>
